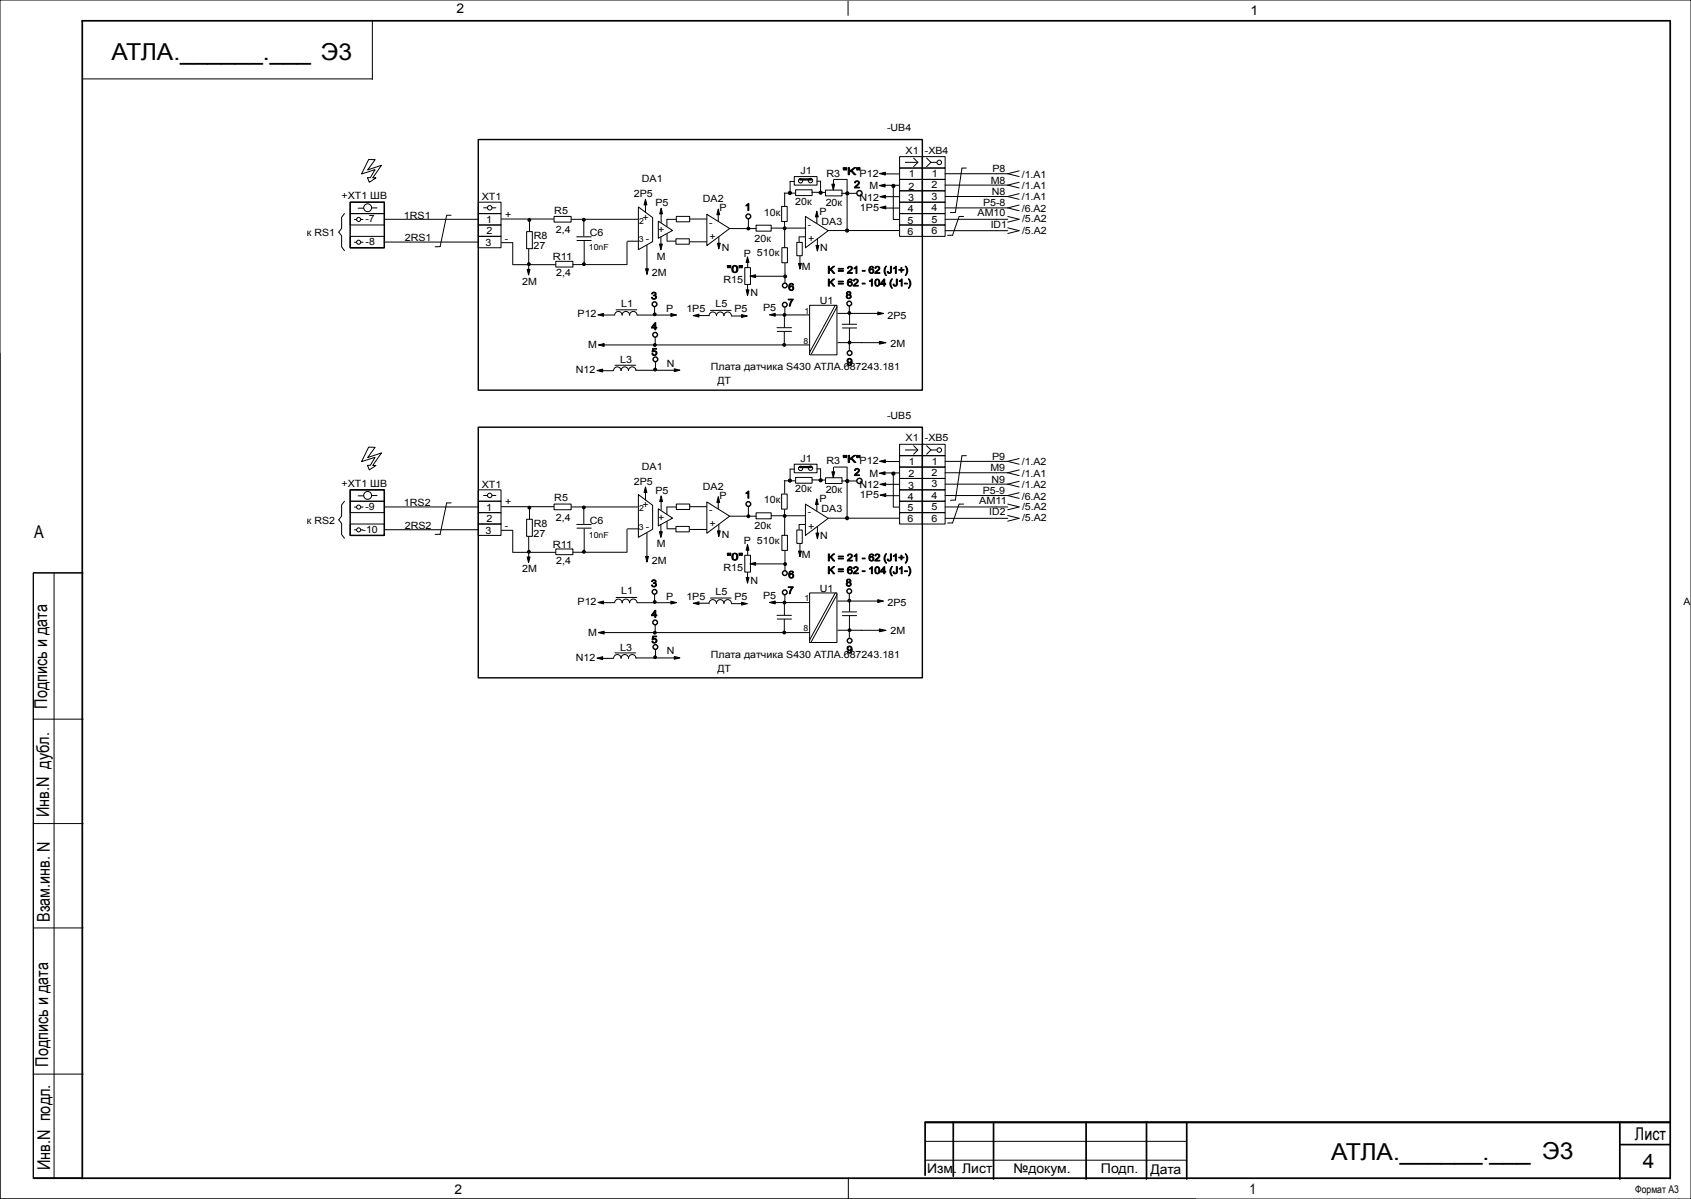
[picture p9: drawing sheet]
<svg xmlns="http://www.w3.org/2000/svg" width="594mm" height="421mm" viewBox="0 0 594 421" stroke-linecap="round" stroke-linejoin="round" font-family="sans-serif">
<g fill="none" stroke="#000" stroke-width=".35">
<path d="M0 0h594v421h-594zM130.8 7.5v20.4M297.9 .4v5M29 27.7h101.9M316 55h8v4h-8zM316 59h8v4h-8zM318 57h4.3M320.9 55.5l1.5 1.5-1.5 1.5M324 55h8v4h-8zM324 59h8v4h-8zM325.5 55.5l1.5 1.5M327 57h2"/>
<path d="M327 57l-1.5 1.5M121 75l-1 1.3v3.9l-1 1.3 1 1.3v3.9l1 1.3M123 75h12v4h-12zM124.5 77.1h.7M127.5 77.1h-.8M168 71h8v4h-8zM168 75h8v4h-8zM168 79h8v4h-8zM169.9 73h1.3M172.9 73h1.3M176.2 76.9h18.3M186 77.3v4"/>
<path d="M194.6 76h6v2h-6zM200.7 77h23.3M205.1 77.4v5.4M224.2 72.7l5 3.7v8.4l-5 2.9zM226.7 72v2.7M231.2 77.7l5 3.2-5 2.8zM232.2 75.1v3M237.6 76h4.7v1.9h-4.7zM237.6 77h-3.3v2.5M242.2 76.9h6M248.3 75.2l8 5-8 6zM252.3 74.9v2.8"/>
<path d="M262.9 76.8v3.4M265.6 79.1h5.3v2.1h-5.3zM274.6 72.5h1.9v5.3h-1.9zM275.5 67.8h3.8M275.6 77.9v2.2M275.6 67.8v4.4M275.6 79.6v7.4M277.5 63.7h1.5M277.5 63.7v4M279 62h8v3h-8zM279.5 66.6h5.8v2.1h-5.8zM282.9 76l8 5-8 6z"/>
<path d="M285.2 67.5l4.6 .1M286.9 75.6v2.8M287 63.6h1.2v4M290 66.7h5.8v2.1h-5.8zM292.8 63.1v3.4M293 63h4.5M295.6 67.9h5.2M297.6 63.1v17.9M310.1 65.1h5.7M310.3 61.1h5.5M310.3 69.1h5.5M310.8 73.1h5"/>
<path d="M313.8 77.1h2M313.8 64.9v12M316 63h8v4h-8zM316 67h8v4h-8zM316 71h8v4h-8zM316 75h8v4h-8zM316 79h8v4h-8zM324 63h8v4h-8zM324 67h8v4h-8zM324 71h8v4h-8zM324 75h8v4h-8zM324 79h8v4h-8z"/>
<path d="M350 77h4M354 76l4 1-4 1M123 83h12v4h-12zM124.5 85.1h.7M127.5 85.1h-.8M168 83h8v4h-8zM176.1 85.2h3.9M180.1 85.2v7.7M180.1 92.9h15.1M185 81.3h2v6h-2zM185.7 87.4v7.6M195.2 91.8h6v2h-6z"/>
<path d="M201.2 92.9h18.9M202.6 83.1h5.1zM202.7 84.4h5zM205.2 84.7v8.2M220.2 84.9v8M220.4 84.7h3.9M227.2 86.2v8.7M232.2 83.2v2.5M234.3 82.2v2.3M234.4 84.7h3M237.4 83.8h4.7v1.9h-4.7zM242.2 84.9h6"/>
<path d="M252.5 83.1v2.8M256.4 80.3h9.2M261.6 94h2v5.9h-2zM262.6 91.7v2.3M265 97h10.5M270.9 80.1h12.1M274.7 87h1.9v5.3h-1.9zM275.7 92.4v6.8M275.8 97.4h.1M279.9 85.1h1.9v4.7h-1.9zM280.7 83.2h2M280.7 83.3v1.6"/>
<path d="M281 89.9v2.5M287.1 83.9v2.8M290.9 80.9h24.9M211.7 110.6h4M215.9 110.7a1.31 1.31 0 0 1 1.3-1.3 1.31 1.31 0 0 1 1.3 1.3 1.31 1.31 0 0 1 1.3-1.3 1.31 1.31 0 0 1 1.4 1.3 1.31 1.31 0 0 1 1.3-1.3 1.31 1.31 0 0 1 1.3 1.3M216.4 108.8h7.3M223.9 110.6h12.5M229.9 107.7v2.6M230.2 118.5v2.6M244.8 110.8l4.3 .1a1.31 1.31 0 0 1 1.3-1.4 1.31 1.31 0 0 1 1.3 1.4 1.31 1.31 0 0 1 1.3-1.4 1.31 1.31 0 0 1 1.3 1.4 1.31 1.31 0 0 1 1.3-1.4 1.31 1.31 0 0 1 1.3 1.4M249.6 109h7.2M256.9 111h4.3"/>
<path d="M262.6 100v2.2M271.4 110.6h12.9M272.9 115.1h5.1zM273 116.4h5zM275.5 116.5v5M275.5 111v3.9M275.7 107.9v2.6M284.4 107.2h9.6v17.4h-9.6zM293.4 107.2l-9 16.5M294 107.8l-9 16.5M294.3 110h14.4M295.8 113.9h5.1z"/>
<path d="M295.9 115.2h5zM298.3 107.5v2.6M298.4 115.3v4.9M298.4 109.8v3.9M0 124v297h420M211.4 130.2h4M212.1 121.1h72.3M215.5 130.1a1.31 1.31 0 0 1 1.3-1.3 1.31 1.31 0 0 1 1.4 1.3 1.31 1.31 0 0 1 1.3-1.3 1.31 1.31 0 0 1 1.3 1.3 1.31 1.31 0 0 1 1.3-1.3 1.31 1.31 0 0 1 1.3 1.3M216 128.3h7.3M223.4 130h14M230.2 127.1v2.6M294.3 120.3h15.3"/>
<path d="M298.3 120.2v2.6M121 176l-1 1.3v3.9l-1 1.3 1 1.3v3.9l1 1.3M11.7 201.1h17.3v212.5h-17.3zM19 201.2v212.6M29.2 201.2h-17.5v212.6M11.7 252.5h17.5M11.7 289.2h17.5M11.7 325.8h17.5M11.7 377.1h17.5M298 413.6v7.3M325 407.4h91.9M325 400.8h91.9"/>
<circle cx="329.9" cy="57" r=".8"/>
<circle cx="126" cy="77.1" r=".72"/>
<circle cx="172" cy="73" r=".8"/>
<circle cx="281.2" cy="63.5" r=".76"/>
<circle cx="284.7" cy="63.4" r=".78"/>
<circle cx="126" cy="85.1" r=".72"/>
</g>
<g fill="none" stroke="#000" stroke-width=".6">
<path d="M28.8 7.3h557.9M28.9 7.4v406.4M586.7 7.4v406.4M325 394.1h261.5M334.9 394v19M349 394v20M381.5 394v20M402.7 394v20M416.9 394.1v19.9M569 394.5v19.5M586.5 394h-261.5v18.7M569.1 401.9h17.4"/>
<path d="M586.7 413.7h-574.9"/>
</g>
<g fill="none" stroke="#000" stroke-width=".5">
<path d="M168 49h156v88h-156zM123 71h12v16h-12zM123 172h12v16h-12z"/>
<circle cx="262.9" cy="76" r=".83"/>
<circle cx="301.9" cy="67.9" r=".92"/>
<circle cx="229.9" cy="106.8" r=".83"/>
<circle cx="230.1" cy="117.5" r=".83"/>
<circle cx="275.7" cy="107" r=".83"/>
<circle cx="275.7" cy="100.2" r=".83"/>
<circle cx="298.3" cy="106.6" r=".83"/>
<circle cx="230.2" cy="126.2" r=".83"/>
<circle cx="298.4" cy="124" r=".83"/>
</g>
<path d="M281 63h4M281 164h4" fill="none" stroke="#000" stroke-width=".8"/>
<g fill="#000" stroke="#000" stroke-width=".35">
<path d="M226.7 69.9l.5 2h-1zM232.2 73.1l.5 2h-1zM252.3 73.4l.5 2h-1zM286.9 74.2l.5 2h-1zM292.2 64.7h1l-.5 2zM308.9 65.2l2-.5v1zM309 61l2-.5v1zM309.1 69.1l2-.5v1zM309.1 72.8l2-.5v1zM185.2 94.6h1l-.5 2zM226.8 94.4h1l-.5 2zM231.7 85.7h1l-.5 2z"/>
<path d="M252 85.4h1l-.5 2zM262.6 90.2l.5 2h-1zM263.4 97l2-.5v1zM280.5 92.5h1l-.5 2zM286.6 86.2h1l-.5 2zM210 110.5l2-.5v1zM235.7 110.1l2 .5-2 .5zM243.5 110.8l2-.5v1zM260.5 110.5l2 .5-2 .5zM262.1 101.8h1l-.5 2zM270.3 110.5l2-.5v1zM308.3 109.6l2 .5-2 .5z"/>
<path d="M308.9 119.8l2.3 .5-2.3 .5zM209.7 130.1l2-.5v1zM210.2 121.1l2-.5v1zM236.8 129.5l2 .5-2 .5z"/>
<circle cx="185.9" cy="77.2" r=".5"/>
<circle cx="205.1" cy="77.2" r=".5"/>
<circle cx="277.5" cy="67.7" r=".56"/>
<circle cx="288.3" cy="67.6" r=".56"/>
<circle cx="297.6" cy="67.9" r=".56"/>
<circle cx="313.8" cy="65.3" r=".56"/>
<circle cx="185.8" cy="92.8" r=".5"/>
<circle cx="205.1" cy="92.8" r=".5"/>
<circle cx="262.9" cy="80.3" r=".5"/>
<circle cx="275.6" cy="80.2" r=".51"/>
<circle cx="275.8" cy="97.1" r=".5"/>
<circle cx="297.6" cy="80.9" r=".56"/>
<circle cx="230" cy="110.4" r=".5"/>
<circle cx="275.6" cy="110.6" r=".5"/>
<circle cx="298.3" cy="109.9" r=".5"/>
<circle cx="230" cy="121.1" r=".5"/>
<circle cx="230.1" cy="129.8" r=".5"/>
<circle cx="275.5" cy="121.1" r=".5"/>
<circle cx="298.4" cy="120.3" r=".5"/>
</g>
<path d="M129.5 56l2.3 .1-2.6 3.6 4.8-1.7-3.1 4.4h1.2l-2.4 1.6-.6-1.6h1l1.6-2.8-4.7 1.5z" fill-rule="evenodd" fill="#fff" stroke="#000" stroke-width=".35"/>
<g fill="none" stroke="#000" stroke-width=".35">
<path d="M339.5 59h-1.6l-2.3 15.6h-1.7M135 77h33M158.5 75.6h-1.6l-2.3 11h-1.7M332 65h22M332 69h22M332 73h22M332 77h18M332 61h18M336.9 76l-2.3 6.6h-1.7M338.5 76h-1.6M354 65l4 1M354 69l4 1"/>
<path d="M354 73l4 1M358 64l-4 1M358 68l-4 1M358 72l-4 1M135 85h33M332 81h18M316 156h8v4h-8zM318 158h4.3M320.9 156.5l1.5 1.5-1.5 1.5M324 156h8v4h-8zM325.5 156.5l1.5 1.5M327 158h2"/>
<path d="M327 158l-1.5 1.5M123 176h12v4h-12zM124.5 178.1h.7M127.5 178.1h-.8M168 172h8v4h-8zM168 176h8v4h-8zM169.9 174h1.3M172.9 174h1.3M176.2 177.9h18.3M186 178.3v4M194.6 177h6v2h-6zM200.7 178h23.3"/>
<path d="M205.1 178.4v5.4M224.2 173.7l5 3.7v8.4l-5 2.9zM226.7 173v2.7M231.2 178.7l5 3.2-5 2.8zM232.2 176.1v3M237.6 177h4.7v1.9h-4.7zM237.6 178h-3.3v2.5M242.2 177.9h6M248.3 176.2l8 5-8 6zM252.3 175.9v2.8M262.9 177.8v3.4M274.6 173.5h1.9v5.3h-1.9z"/>
<path d="M275.5 168.8h3.8M275.6 178.9v2.2M275.6 168.8v4.4M277.5 164.7h1.5M277.5 164.7v4M279 163h8v3h-8zM279.5 167.6h5.8v2.1h-5.8zM282.9 177l8 5-8 6zM285.2 168.5l4.6 .1M286.9 176.6v2.8M287 164.6h1.2v4M290 167.7h5.8v2.1h-5.8z"/>
<path d="M292.8 164.1v3.4M293 164l4.6 .1v17.9M295.6 168.9h5.2M310.1 166.1h5.7M310.3 162.1h5.5M310.3 170.1h5.5M310.8 174.1h5M313.8 178.1h2M313.8 165.9v12M316 160h8v4h-8zM316 164h8v4h-8zM316 168h8v4h-8z"/>
<path d="M316 172h8v4h-8zM316 176h8v4h-8zM324 160h8v4h-8zM324 164h8v4h-8zM324 168h8v4h-8zM324 172h8v4h-8zM324 176h8v4h-8zM350 178h4M354 177l4 1-4 1M123 184h12v4h-12zM124.5 186.1h.7M127.5 186.1h-.8"/>
<path d="M168 180h8v4h-8zM168 184h8v4h-8zM176.1 186.2h3.9M180.1 186.2v7.7M180.1 193.9h15.1M185 182.3h2v6h-2zM185.7 188.4v7.6M195.2 192.8h6v2h-6zM201.2 193.9h18.9M202.6 184.1h5.1zM202.7 185.4h5zM205.2 185.7v8.2"/>
<path d="M220.2 185.9v8M220.4 185.7h3.9M227.2 187.2v8.7M232.2 184.2v2.5M234.3 183.2v2.3M234.4 185.7h3M237.4 184.8h4.7v1.9h-4.7zM242.2 185.9h6M252.5 184.1v2.8M256.4 181.3h9.2M261.6 195h2v5.9h-2zM262.6 192.7v2.3"/>
<path d="M265 198h10.5M265.6 180.1h5.3v2.1h-5.3zM270.9 181.1h12.1M274.7 188h1.9v5.3h-1.9zM275.6 180.6v7.4M275.7 193.4v6.8M275.8 198.4h.1M279.9 186.1h1.9v4.7h-1.9zM280.7 184.2h2M280.7 184.3v1.6M281 190.9v2.5M287.1 184.9v2.8"/>
<path d="M290.9 181.9h24.9M316 180h8v4h-8zM324 180h8v4h-8zM350 182h4M354 181l4 1-4 1M211.7 211.6h4M215.9 211.7a1.31 1.31 0 0 1 1.3-1.3 1.31 1.31 0 0 1 1.3 1.3 1.31 1.31 0 0 1 1.3-1.3 1.31 1.31 0 0 1 1.4 1.3 1.31 1.31 0 0 1 1.3-1.3 1.31 1.31 0 0 1 1.3 1.3M216.4 209.8h7.3M223.9 211.6h12.5M229.9 208.7v2.6M230.2 219.5v2.6M244.8 211.8l4.3 .1a1.31 1.31 0 0 1 1.3-1.4 1.31 1.31 0 0 1 1.3 1.4 1.31 1.31 0 0 1 1.3-1.4 1.31 1.31 0 0 1 1.3 1.4 1.31 1.31 0 0 1 1.3-1.4 1.31 1.31 0 0 1 1.3 1.4"/>
<path d="M249.6 210h7.2M256.9 212h4.3M262.6 201v2.2M271.4 211.6h12.9M272.9 216.1h5.1zM273 217.4h5zM275.5 217.5v5M275.5 212v3.9M275.7 208.9v2.6M284.4 208.2h9.6v17.4h-9.6zM293.4 208.2l-9 16.5M294 208.8l-9 16.5"/>
<path d="M294.3 211h14.4M295.8 214.9h5.1zM295.9 216.2h5zM298.3 208.5v2.6M298.4 216.3v4.9M298.4 210.8v3.9M211.4 231.2h4M212.1 222.1h72.3M215.5 231.1a1.31 1.31 0 0 1 1.3-1.3 1.31 1.31 0 0 1 1.4 1.3 1.31 1.31 0 0 1 1.3-1.3 1.31 1.31 0 0 1 1.3 1.3 1.31 1.31 0 0 1 1.3-1.3 1.31 1.31 0 0 1 1.3 1.3M216 229.3h7.3M223.4 231h14M230.2 228.1v2.6"/>
<path d="M294.3 221.3h15.3M298.3 221.2v2.6"/>
<circle cx="329.9" cy="158" r=".8"/>
<circle cx="126" cy="178.1" r=".72"/>
<circle cx="172" cy="174" r=".8"/>
<circle cx="281.2" cy="164.5" r=".76"/>
<circle cx="284.7" cy="164.4" r=".78"/>
<circle cx="126" cy="186.1" r=".72"/>
</g>
<g fill="none" stroke="#000" stroke-width=".5">
<path d="M168 150h156v88h-156z"/>
<circle cx="262.9" cy="177" r=".83"/>
<circle cx="301.9" cy="168.9" r=".92"/>
<circle cx="229.9" cy="207.8" r=".83"/>
<circle cx="230.1" cy="218.5" r=".83"/>
<circle cx="275.7" cy="208" r=".83"/>
<circle cx="275.7" cy="201.2" r=".83"/>
<circle cx="298.3" cy="207.6" r=".83"/>
<circle cx="230.2" cy="227.2" r=".83"/>
<circle cx="298.4" cy="225" r=".83"/>
</g>
<g fill="#000" stroke="#000" stroke-width=".35">
<path d="M226.7 170.9l.5 2h-1zM232.2 174.1l.5 2h-1zM252.3 174.4l.5 2h-1zM286.9 175.2l.5 2h-1zM292.2 165.7h1l-.5 2zM308.9 166.2l2-.5v1zM309 162l2-.5v1zM309.1 170.1l2-.5v1zM309.1 173.8l2-.5v1zM185.2 195.6h1l-.5 2zM226.8 195.4h1l-.5 2zM231.7 186.7h1l-.5 2z"/>
<path d="M252 186.4h1l-.5 2zM262.6 191.2l.5 2h-1zM263.4 198l2-.5v1zM280.5 193.5h1l-.5 2zM286.6 187.2h1l-.5 2zM210 211.5l2-.5v1zM235.7 211.1l2 .5-2 .5zM243.5 211.8l2-.5v1zM260.5 211.5l2 .5-2 .5zM262.1 202.8h1l-.5 2zM270.3 211.5l2-.5v1zM308.3 210.6l2 .5-2 .5z"/>
<path d="M209.7 231.1l2-.5v1zM210.2 222.1l2-.5v1zM236.8 230.5l2 .5-2 .5zM308.9 220.8l2.3 .5-2.3 .5z"/>
<circle cx="185.9" cy="178.2" r=".5"/>
<circle cx="205.1" cy="178.2" r=".5"/>
<circle cx="277.5" cy="168.7" r=".56"/>
<circle cx="288.3" cy="168.6" r=".56"/>
<circle cx="297.6" cy="168.9" r=".56"/>
<circle cx="313.8" cy="166.3" r=".56"/>
<circle cx="185.8" cy="193.8" r=".5"/>
<circle cx="205.1" cy="193.8" r=".5"/>
<circle cx="262.9" cy="181.3" r=".5"/>
<circle cx="275.6" cy="181.2" r=".51"/>
<circle cx="275.8" cy="198.1" r=".5"/>
<circle cx="297.6" cy="181.9" r=".56"/>
<circle cx="230" cy="211.4" r=".5"/>
<circle cx="275.6" cy="211.6" r=".5"/>
<circle cx="298.3" cy="210.9" r=".5"/>
<circle cx="230" cy="222.1" r=".5"/>
<circle cx="230.1" cy="230.8" r=".5"/>
<circle cx="275.5" cy="222.1" r=".5"/>
<circle cx="298.4" cy="221.3" r=".5"/>
</g>
<path d="M129.5 157l2.3 .1-2.6 3.6 4.8-1.7-3.1 4.4h1.2l-2.4 1.6-.6-1.6h1l1.6-2.8-4.7 1.5z" fill-rule="evenodd" fill="#fff" stroke="#000" stroke-width=".35"/>
<g fill="none" stroke="#000" stroke-width=".35">
<path d="M358 60l-4 1M123 71h12v4h-12zM125.8 73.1h2M130.5 73h1.9M350 61h4M354 61l4 1M350 81h4M354 80l4 1-4 1M123 172h12v4h-12zM125.8 174.1h2M130.5 174h1.9M135 178h33"/>
<path d="M158.5 176.6h-1.6l-2.3 11h-1.7M332 178h18M332 166h22M332 170h22M332 174h22M332 162h22M336.9 177l-2.3 6.6h-1.7M338.5 177h-1.6M339.5 160h-1.6l-2.3 15.6h-1.7M354 162l4 1M354 166l4 1M354 170l4 1"/>
<path d="M354 174l4 1M358 161l-4 1M358 165l-4 1M358 169l-4 1M358 173l-4 1M135 186h33M332 182h18"/>
<circle cx="129.1" cy="73" r="1.38"/>
<circle cx="129.1" cy="174" r="1.38"/>
</g>
<g font-size="8.2">
<text x="39.2" y="21">АТЛА.______.___ Э3</text>
<text x="467.6" y="407.2">АТЛА.______.___ Э3</text>
</g>
<text font-size="7" x="577.1" y="410">4</text>
<g font-size="6.2">
<text x="11.9" y="189">A</text>
<text x="16.6" y="248.9" transform="rotate(-90 16.6 248.9)">Подпись и дата</text>
<text x="17.3" y="287" transform="rotate(-90 17.3 287)">Инв.N дубл.</text>
<text x="17.5" y="323.7" transform="rotate(-90 17.5 323.7)">Взам.инв. N</text>
<text x="16.9" y="374.5" transform="rotate(-90 16.9 374.5)">Подпись и дата</text>
<text x="574.3" y="400.3">Лист</text>
<text x="17.6" y="410.9" transform="rotate(-90 17.6 410.9)">Инв.N подл.</text>
</g>
<text font-size="5" x="438.9" y="419.4">1</text>
<g font-size="4.7">
<text x="160.3" y="4.7">2</text>
<text x="439.3" y="5.3">1</text>
<text x="325.7" y="412">Изм.</text>
<text x="338" y="412">Лист</text>
<text x="356" y="412">№докум.</text>
<text x="386.7" y="412">Подп.</text>
<text x="404.1" y="412.2">Дата</text>
<text x="159.6" y="419.4">2</text>
</g>
<text font-size="3.7" x="574.4" y="419">Формат А3</text>
<g font-size="3.5">
<text x="311.6" y="46">-UB4</text>
<text x="318.1" y="54">X1</text>
<text x="324.9" y="54">-XB4</text>
<text x="225.5" y="64">DA1</text>
<text x="281.2" y="61.1">J1</text>
<text x="290.3" y="62">R3 &quot;K&quot;P12</text>
<text x="319.3" y="62.2">1</text>
<text x="327.4" y="62.1">1</text>
<text x="348" y="64.5">M8</text>
<text x="348.6" y="60.5">P8</text>
<text x="358.9" y="62.4">/1.A1</text>
<text x="120" y="70">+XT1 ШВ</text>
<text x="169.2" y="70.2">XT1</text>
<text x="222.6" y="69.2">2P5</text>
<text x="246.9" y="71">DA2</text>
<text x="279.4" y="71.9">20к</text>
<text x="300" y="66">2</text>
<text x="301.9" y="70.4">N12</text>
<text x="305.5" y="66.3">M</text>
<text x="319" y="70.7">3</text>
<text x="319.1" y="66.7">2</text>
<text x="327.2" y="70.1">3</text>
<text x="327.3" y="66.1">2</text>
<text x="348.4" y="68.5">N8</text>
<text x="358.9" y="66.4">/1.A1</text>
<text x="358.9" y="70.4">/1.A1</text>
<text x="128.4" y="78">-7</text>
<text x="141.9" y="76.7">1RS1</text>
<text x="177.4" y="76.5">+</text>
<text x="194.7" y="75.1">R5</text>
<text x="225.7" y="77.5">+</text>
<text x="230.2" y="72.4">P5</text>
<text x="252.7" y="74.2">P</text>
<text x="261.6" y="73.9">1</text>
<text x="268.3" y="75.8">10к</text>
<text x="287.9" y="75.3">P</text>
<text x="290" y="72.2">20к</text>
<text x="302.1" y="74">1P5</text>
<text x="318.9" y="74.5">4</text>
<text x="327.3" y="74.1">4</text>
<text x="343.4" y="76">AM10</text>
<text x="345.3" y="72.5">P5-8</text>
<text x="358.9" y="74.4">/6.A2</text>
<text x="359" y="78">/5.A2</text>
<text x="107.8" y="83">к RS1</text>
<text x="170.7" y="78.4">1</text>
<text x="170.9" y="82.2">2</text>
<text x="187.5" y="83.9">R8</text>
<text x="195.3" y="81.9">2,4</text>
<text x="207.2" y="83">C6</text>
<text x="231.2" y="81.9">+</text>
<text x="249.1" y="79.2">-</text>
<text x="283.8" y="80">-</text>
<text x="288.6" y="78.9">DA3</text>
<text x="318.8" y="78.6">5</text>
<text x="318.8" y="82.5">6</text>
<text x="327.2" y="78.1">5</text>
<text x="327.2" y="82.1">6</text>
<text x="348" y="80">ID1</text>
<text x="359" y="82">/5.A2</text>
<text x="128.4" y="86">-8</text>
<text x="142.2" y="84.7">2RS1</text>
<text x="170.5" y="86.4">3</text>
<text x="177.3" y="84.8">-</text>
<text x="187.4" y="87.6">27</text>
<text x="226.9" y="85">-</text>
<text x="249.2" y="84.2">+</text>
<text x="253.6" y="88">N</text>
<text x="265" y="84.8">20к</text>
<text x="283.9" y="85">+</text>
<text x="288.1" y="88.2">N</text>
<text x="194.2" y="91.4">R11</text>
<text x="230.7" y="91.1">M</text>
<text x="255.3" y="95.7">&quot;0&quot;</text>
<text x="261.3" y="90.1">P 510к</text>
<text x="281.7" y="94.8">M</text>
<text x="183.4" y="100">2M</text>
<text x="195.4" y="97">2,4</text>
<text x="229" y="97">2M</text>
<text x="254.2" y="99.4">R15</text>
<text x="276.9" y="102">6</text>
<text x="290.7" y="96">K = 21 - 62 (J1+)</text>
<text x="290.7" y="100.5">K = 62 - 104 (J1-)</text>
<text x="218.2" y="107.7">L1</text>
<text x="228.7" y="105.1">3</text>
<text x="251.3" y="107.9">L5</text>
<text x="263.6" y="104">N</text>
<text x="276.7" y="107.5">7</text>
<text x="288" y="106.7">U1</text>
<text x="297.1" y="104.8">8</text>
<text x="202.9" y="111.4">P12</text>
<text x="234" y="109.7">P</text>
<text x="241.1" y="109.6">1P5</text>
<text x="258" y="109.7">P5</text>
<text x="268.1" y="109.3">P5</text>
<text x="311.7" y="111.9">2P5</text>
<text x="228.8" y="115.8">4</text>
<text x="206.6" y="122.3">M</text>
<text x="228.8" y="124.8">5</text>
<text x="312.9" y="121.7">2M</text>
<text x="202.2" y="131.1">N12</text>
<text x="217.8" y="127.6">L3</text>
<text x="234.2" y="128.8">N</text>
<text x="249.7" y="130">Плата датчика S430 АТЛА.687243.181</text>
<text x="297.4" y="128.3">9</text>
<text x="252" y="135">ДТ</text>
<text x="311.6" y="147">-UB5</text>
<text x="318.1" y="155">X1</text>
<text x="324.9" y="155">-XB5</text>
<text x="348.5" y="161.5">P9</text>
<text x="225.5" y="165">DA1</text>
<text x="281.2" y="162.1">J1</text>
<text x="290.3" y="163">R3 &quot;K&quot;P12</text>
<text x="300" y="167">2</text>
<text x="305.5" y="167.3">M</text>
<text x="319.1" y="167.7">2</text>
<text x="319.3" y="163.2">1</text>
<text x="327.3" y="167.1">2</text>
<text x="327.4" y="163.1">1</text>
<text x="347.9" y="165.5">M9</text>
<text x="358.9" y="163.4">/1.A2</text>
<text x="358.9" y="167.4">/1.A1</text>
<text x="120" y="171">+XT1 ШВ</text>
<text x="169.2" y="171.2">XT1</text>
<text x="222.6" y="170.2">2P5</text>
<text x="230.2" y="173.4">P5</text>
<text x="246.9" y="172">DA2</text>
<text x="279.4" y="172.9">20к</text>
<text x="290" y="173.2">20к</text>
<text x="301.9" y="171.4">N12</text>
<text x="319" y="171.7">3</text>
<text x="327.2" y="171.1">3</text>
<text x="345.2" y="173.5">P5-9</text>
<text x="348.3" y="169.5">N9</text>
<text x="358.9" y="171.4">/1.A2</text>
<text x="128.4" y="179">-9</text>
<text x="141.9" y="177.7">1RS2</text>
<text x="170.7" y="179.4">1</text>
<text x="177.4" y="177.5">+</text>
<text x="194.7" y="176.1">R5</text>
<text x="225.7" y="178.5">+</text>
<text x="252.7" y="175.2">P</text>
<text x="261.6" y="174.9">1</text>
<text x="268.3" y="176.8">10к</text>
<text x="287.9" y="176.3">P</text>
<text x="288.6" y="179.9">DA3</text>
<text x="302.1" y="175">1P5</text>
<text x="318.8" y="179.6">5</text>
<text x="318.9" y="175.5">4</text>
<text x="327.2" y="179.1">5</text>
<text x="327.3" y="175.1">4</text>
<text x="343.9" y="177">AM11</text>
<text x="358.9" y="175.4">/6.A2</text>
<text x="359" y="179">/5.A2</text>
<text x="107.8" y="184">к RS2</text>
<text x="142.2" y="185.7">2RS2</text>
<text x="170.9" y="183.2">2</text>
<text x="177.3" y="185.8">-</text>
<text x="187.5" y="184.9">R8</text>
<text x="195.3" y="182.9">2,4</text>
<text x="207.2" y="184">C6</text>
<text x="231.2" y="182.9">+</text>
<text x="249.1" y="180.2">-</text>
<text x="249.2" y="185.2">+</text>
<text x="265" y="185.8">20к</text>
<text x="283.8" y="181">-</text>
<text x="283.9" y="186">+</text>
<text x="318.8" y="183.5">6</text>
<text x="327.2" y="183.1">6</text>
<text x="347.5" y="181">ID2</text>
<text x="359" y="183">/5.A2</text>
<text x="127.3" y="187">-10</text>
<text x="170.5" y="187.4">3</text>
<text x="187.4" y="188.6">27</text>
<text x="226.9" y="186">-</text>
<text x="253.6" y="189">N</text>
<text x="261.3" y="191.1">P 510к</text>
<text x="288.1" y="189.2">N</text>
<text x="194.2" y="192.4">R11</text>
<text x="195.4" y="198">2,4</text>
<text x="230.7" y="192.1">M</text>
<text x="255.3" y="196.7">&quot;0&quot;</text>
<text x="281.7" y="195.8">M</text>
<text x="290.7" y="197">K = 21 - 62 (J1+)</text>
<text x="183.4" y="201">2M</text>
<text x="229" y="198">2M</text>
<text x="254.2" y="200.4">R15</text>
<text x="276.9" y="203">6</text>
<text x="290.7" y="201.5">K = 62 - 104 (J1-)</text>
<text x="218.2" y="208.7">L1</text>
<text x="228.7" y="206.1">3</text>
<text x="251.3" y="208.9">L5</text>
<text x="263.6" y="205">N</text>
<text x="276.7" y="208.5">7</text>
<text x="288" y="207.7">U1</text>
<text x="297.1" y="205.8">8</text>
<text x="202.9" y="212.4">P12</text>
<text x="234" y="210.7">P</text>
<text x="241.1" y="210.6">1P5</text>
<text x="258" y="210.7">P5</text>
<text x="268.1" y="210.3">P5</text>
<text x="311.7" y="212.9">2P5</text>
<text x="591.3" y="212.6">A</text>
<text x="228.8" y="216.8">4</text>
<text x="206.6" y="223.3">M</text>
<text x="228.8" y="225.8">5</text>
<text x="312.9" y="222.7">2M</text>
<text x="202.2" y="232.1">N12</text>
<text x="217.8" y="228.6">L3</text>
<text x="234.2" y="229.8">N</text>
<text x="249.7" y="231">Плата датчика S430 АТЛА.687243.181</text>
<text x="297.4" y="229.3">9</text>
<text x="252" y="236">ДТ</text>
</g>
<g font-size="2.9">
<text x="224.5" y="78.5">2</text>
<text x="206.8" y="87.8">10nF</text>
<text x="224.4" y="85">3</text>
<text x="282.6" y="110.2">1</text>
<text x="282.2" y="120.7">8</text>
<text x="224.5" y="179.5">2</text>
<text x="206.8" y="188.8">10nF</text>
<text x="224.4" y="186">3</text>
<text x="282.6" y="211.2">1</text>
<text x="282.2" y="221.7">8</text>
</g>
</svg>
